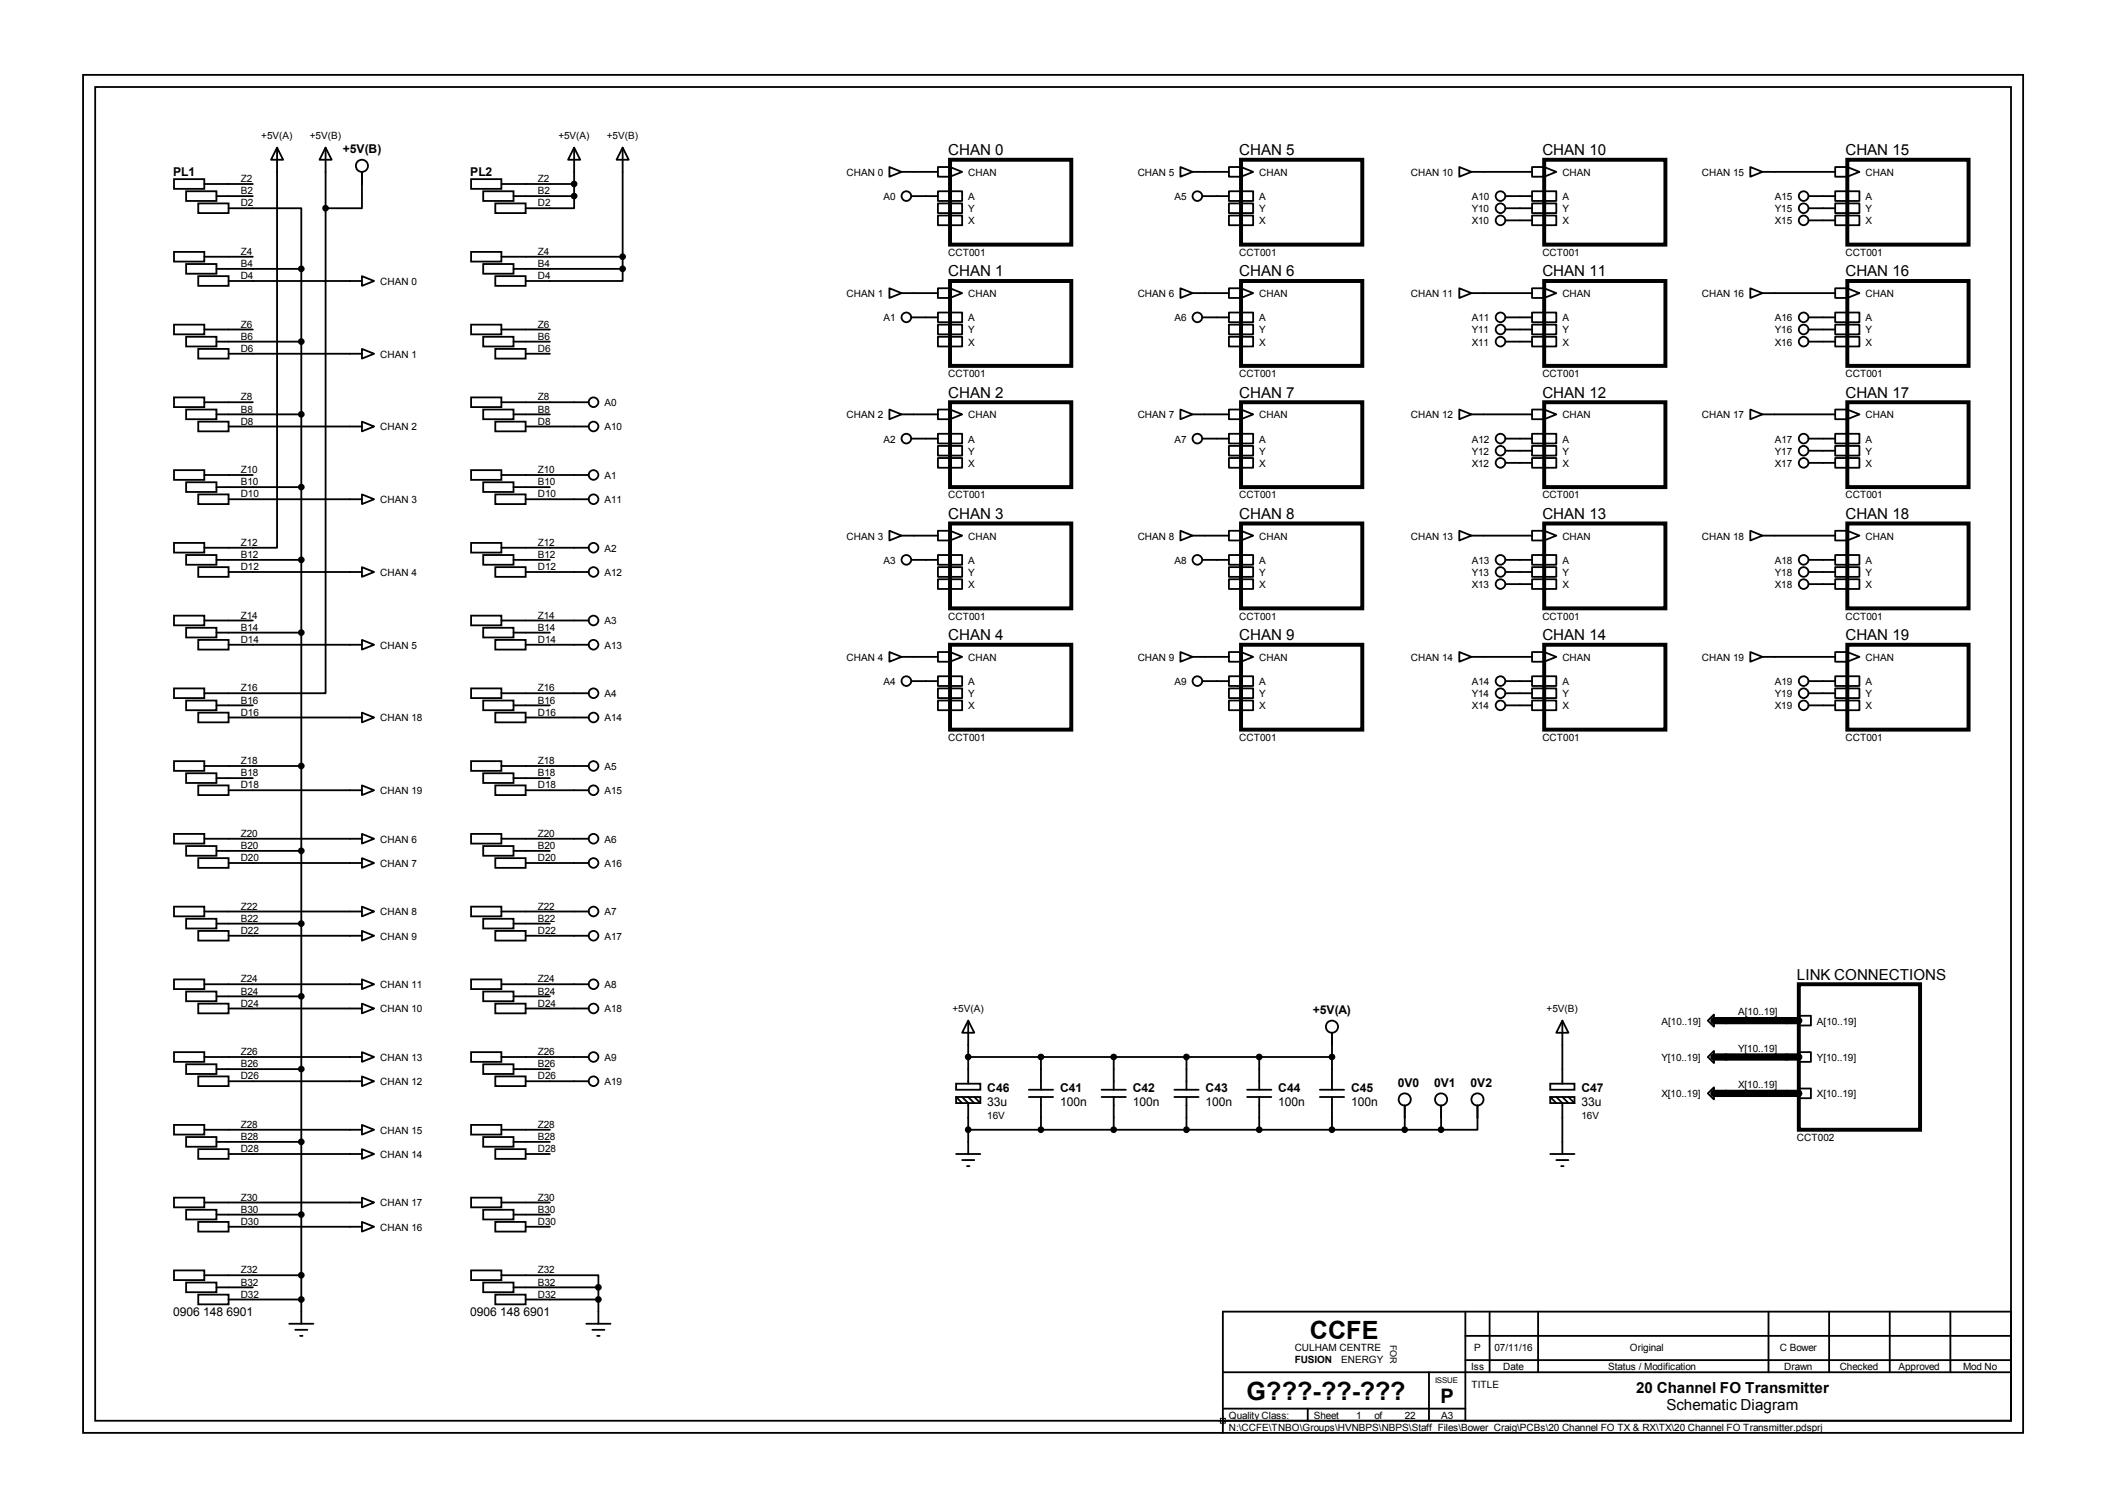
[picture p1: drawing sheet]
<svg xmlns="http://www.w3.org/2000/svg" width="297mm" height="210mm" viewBox="0 0 297 210" stroke-linecap="round" stroke-linejoin="round" font-family="sans-serif">
<g fill="none" stroke="#000" stroke-width=".25">
<path d="M11.6 10.5h270.9v189.6h-270.9zM13.3 12.2h267.5v186.2h-267.5zM24.3 25h4.2v1.4h-4.2zM24.3 35.2h4.2v1.3h-4.2zM26 26.7h4.2v1.4h-4.2zM26 36.9h4.2v1.3h-4.2zM27.7 28.4h4.2v1.4h-4.2zM27.7 38.6h4.2v1.3h-4.2zM28.5 25.7h6.8M28.5 35.9h6.8M30.2 37.6h11.9M30.2 27.4h5.1"/>
<path d="M31.9 29.1h10.2v8.5M31.9 39.2h18.6M38.7 20.6l.8 1.7h-1.7zM38.7 20.6v55.9h-10.2M42.1 37.6v147.3M45.5 20.6l.8 1.7h-1.7zM45.5 29.1v67.7h-17M45.5 20.6v8.5M50.5 38.6l1.7 .6-1.7 .7zM50.5 24v5.1h-5M65.8 25h4.2v1.4h-4.2zM65.8 35.2h4.2v1.3h-4.2z"/>
<path d="M67.5 26.7h4.2v1.4h-4.2zM67.5 36.9h4.2v1.3h-4.2zM69.2 28.4h4.2v1.4h-4.2zM69.2 38.6h4.2v1.3h-4.2zM70 25.7h10.2M70 35.9h17M71.7 37.6h15.3M71.7 27.4h8.5M80.2 20.6l.8 1.7h-1.7zM80.2 27.4v1.7h-6.8M80.2 20.6v6.8M87 20.6l.8 1.7h-1.7z"/>
<path d="M87 37.6v1.6h-13.6M87 20.6v17M124.2 23.3l1.7 .7-1.7 .7zM125.9 24h5.1M127.3 27.4h3.7M131 23.3h1.7l1.7 .7-1.7 .7h-1.7zM131 26.7h3.4v1.4h-3.4zM131 28.4h3.4v1.4h-3.4zM131 30.1h3.4v1.4h-3.4zM132.7 23.3v1.4M132.7 26.7v1.4M132.7 28.4v1.4"/>
<path d="M132.7 30.1v1.4M164.8 23.3l1.7 .7-1.7 .7zM166.5 24h5.1M167.9 27.4h3.7M171.6 23.3h1.7l1.7 .7-1.7 .7h-1.7zM171.6 26.7h3.4v1.4h-3.4zM171.6 28.4h3.4v1.4h-3.4zM171.6 30.1h3.4v1.4h-3.4zM173.3 23.3v1.4M173.3 26.7v1.4M173.3 28.4v1.4M173.3 30.1v1.4"/>
<path d="M203.8 23.3l1.7 .7-1.7 .7zM205.5 24h8.5M210.2 27.4h3.8M210.2 29.1h3.8M210.2 30.8h3.8M214 23.3h1.6l1.7 .7-1.7 .7h-1.6zM214 26.7h3.3v1.4h-3.3zM214 28.4h3.3v1.4h-3.3zM214 30.1h3.3v1.4h-3.3zM215.6 23.3v1.4M215.6 26.7v1.4M215.6 28.4v1.4"/>
<path d="M215.6 30.1v1.4M244.4 23.3l1.7 .7-1.7 .7zM246.1 24h10.2M252.6 27.4h3.7M252.6 29.1h3.7M252.6 30.8h3.7M256.3 23.3h1.7l1.7 .7-1.7 .7h-1.7zM256.3 26.7h3.4v1.4h-3.4zM256.3 28.4h3.4v1.4h-3.4zM256.3 30.1h3.4v1.4h-3.4zM258 23.3v1.4M258 26.7v1.4"/>
<path d="M258 28.4v1.4M258 30.1v1.4M24.3 45.3h4.2v1.4h-4.2zM24.3 55.5h4.2v1.4h-4.2zM26 47h4.2v1.4h-4.2zM26 57.2h4.2v1.3h-4.2zM27.7 48.7h4.2v1.4h-4.2zM27.7 58.9h4.2v1.3h-4.2zM28.5 46h6.8M28.5 56.2h6.8M30.2 57.9h11.9M30.2 47.7h11.9"/>
<path d="M31.9 49.4h18.6M31.9 59.6h18.6M50.5 48.7l1.7 .7-1.7 .7zM50.5 58.9l1.7 .7-1.7 .6zM65.8 45.3h4.2v1.4h-4.2zM65.8 55.5h4.2v1.4h-4.2zM67.5 47h4.2v1.4h-4.2zM67.5 57.2h4.2v1.3h-4.2zM69.2 48.7h4.2v1.4h-4.2zM69.2 58.9h4.2v1.3h-4.2zM70 46h6.8M70 56.2h12.2"/>
<path d="M71.7 57.9h5.1M71.7 47.7h5.1M73.4 49.4h3.4M73.4 59.6h8.8M124.2 40.3l1.7 .6-1.7 .7zM124.2 57.2l1.7 .7-1.7 .6zM125.9 40.9h5.1M125.9 57.9h5.1M127.3 44.3h3.7M131 40.3h1.7l1.7 .6-1.7 .7h-1.7zM131 57.2h1.7l1.7 .7-1.7 .6h-1.7zM131 43.6h3.4v1.4h-3.4z"/>
<path d="M131 45.3h3.4v1.4h-3.4zM131 47h3.4v1.4h-3.4zM132.7 40.3v1.3M132.7 43.6v1.4M132.7 45.3v1.4M132.7 47v1.4M132.7 57.2v1.3M164.8 40.3l1.7 .6-1.7 .7zM164.8 57.2l1.7 .7-1.7 .6zM166.5 40.9h5.1M166.5 57.9h5.1M167.9 44.3h3.7"/>
<path d="M171.6 40.3h1.7l1.7 .6-1.7 .7h-1.7zM171.6 57.2h1.7l1.7 .7-1.7 .6h-1.7zM171.6 43.6h3.4v1.4h-3.4zM171.6 45.3h3.4v1.4h-3.4zM171.6 47h3.4v1.4h-3.4zM173.3 40.3v1.3M173.3 43.6v1.4M173.3 45.3v1.4M173.3 47v1.4M173.3 57.2v1.3M203.8 40.3l1.7 .6-1.7 .7zM203.8 57.2l1.7 .7-1.7 .6z"/>
<path d="M205.5 40.9h8.5M205.5 57.9h8.5M210.2 47.7h3.8M210.2 44.3h3.8M210.2 46h3.8M214 40.3h1.6l1.7 .6-1.7 .7h-1.6zM214 57.2h1.6l1.7 .7-1.7 .6h-1.6zM214 43.6h3.3v1.4h-3.3zM214 45.3h3.3v1.4h-3.3zM214 47h3.3v1.4h-3.3zM215.6 40.3v1.3M215.6 43.6v1.4"/>
<path d="M215.6 45.3v1.4M215.6 47v1.4M215.6 57.2v1.3M244.4 40.3l1.7 .6-1.7 .7zM244.4 57.2l1.7 .7-1.7 .6zM246.1 40.9h10.2M246.1 57.9h10.2M252.6 47.7h3.7M252.6 44.3h3.7M252.6 46h3.7M256.3 40.3h1.7l1.7 .6-1.7 .7h-1.7zM256.3 57.2h1.7l1.7 .7-1.7 .6h-1.7z"/>
<path d="M256.3 43.6h3.4v1.4h-3.4zM256.3 45.3h3.4v1.4h-3.4zM256.3 47h3.4v1.4h-3.4zM258 40.3v1.3M258 43.6v1.4M258 45.3v1.4M258 47v1.4M258 57.2v1.3M24.3 65.7h4.2v1.3h-4.2zM24.3 75.8h4.2v1.4h-4.2zM26 67.4h4.2v1.3h-4.2zM26 77.5h4.2v1.4h-4.2z"/>
<path d="M27.7 69h4.2v1.4h-4.2zM27.7 79.2h4.2v1.4h-4.2zM28.5 66.3h6.8M30.2 78.2h11.9M30.2 68h11.9M31.9 69.7h18.6M31.9 79.9h18.6M50.5 69l1.7 .7-1.7 .7zM50.5 79.2l1.7 .7-1.7 .7zM65.8 65.7h4.2v1.3h-4.2zM65.8 75.8h4.2v1.4h-4.2zM67.5 67.4h4.2v1.3h-4.2z"/>
<path d="M67.5 77.5h4.2v1.4h-4.2zM69.2 69h4.2v1.4h-4.2zM69.2 79.2h4.2v1.4h-4.2zM70 66.3h12.2M70 76.5h12.2M71.7 78.2h5.1M71.7 68h5.1M73.4 69.7h8.8M73.4 79.9h8.8M124.2 74.1l1.7 .7-1.7 .7zM125.9 74.8h5.1M127.3 78.2h3.7"/>
<path d="M127.3 61.3h3.7M131 74.1h1.7l1.7 .7-1.7 .7h-1.7zM131 60.6h3.4v1.3h-3.4zM131 62.3h3.4v1.3h-3.4zM131 64h3.4v1.3h-3.4zM131 77.5h3.4v1.4h-3.4zM131 79.2h3.4v1.4h-3.4zM132.7 60.6v1.3M132.7 62.3v1.3M132.7 64v1.3M132.7 74.1v1.4M132.7 77.5v1.4"/>
<path d="M132.7 79.2v1.4M164.8 74.1l1.7 .7-1.7 .7zM166.5 74.8h5.1M167.9 78.2h3.7M167.9 61.3h3.7M171.6 74.1h1.7l1.7 .7-1.7 .7h-1.7zM171.6 77.5h3.4v1.4h-3.4zM171.6 79.2h3.4v1.4h-3.4zM171.6 60.6h3.4v1.3h-3.4zM171.6 62.3h3.4v1.3h-3.4zM171.6 64h3.4v1.3h-3.4zM173.3 60.6v1.3"/>
<path d="M173.3 62.3v1.3M173.3 64v1.3M173.3 74.1v1.4M173.3 77.5v1.4M173.3 79.2v1.4M203.8 74.1l1.7 .7-1.7 .7zM205.5 74.8h8.5M210.2 79.9h3.8M210.2 78.2h3.8M210.2 61.3h3.8M210.2 63h3.8M210.2 64.6h3.8"/>
<path d="M214 74.1h1.6l1.7 .7-1.7 .7h-1.6zM214 60.6h3.3v1.3h-3.3zM214 62.3h3.3v1.3h-3.3zM214 64h3.3v1.3h-3.3zM214 77.5h3.3v1.4h-3.3zM214 79.2h3.3v1.4h-3.3zM215.6 60.6v1.3M215.6 62.3v1.3M215.6 64v1.3M215.6 74.1v1.4M215.6 77.5v1.4M215.6 79.2v1.4"/>
<path d="M244.4 74.1l1.7 .7-1.7 .7zM246.1 74.8h10.2M252.6 79.9h3.7M252.6 78.2h3.7M252.6 61.3h3.7M252.6 63h3.7M252.6 64.6h3.7M256.3 74.1h1.7l1.7 .7-1.7 .7h-1.7zM256.3 77.5h3.4v1.4h-3.4zM256.3 79.2h3.4v1.4h-3.4zM256.3 60.6h3.4v1.3h-3.4zM256.3 62.3h3.4v1.3h-3.4z"/>
<path d="M256.3 64h3.4v1.3h-3.4zM258 60.6v1.3M258 62.3v1.3M258 64v1.3M258 74.1v1.4M258 77.5v1.4M258 79.2v1.4M24.3 86h4.2v1.3h-4.2zM24.3 96.1h4.2v1.4h-4.2zM26 87.7h4.2v1.3h-4.2zM26 97.8h4.2v1.4h-4.2zM27.7 89.4h4.2v1.3h-4.2z"/>
<path d="M27.7 99.5h4.2v1.4h-4.2zM28.5 86.7h6.8M30.2 88.4h11.9M30.2 98.5h5.1M31.9 90h18.6M50.5 89.4l1.7 .6-1.7 .7zM50.5 99.5l1.7 .7-1.7 .7zM65.8 86h4.2v1.3h-4.2zM65.8 96.1h4.2v1.4h-4.2zM67.5 87.7h4.2v1.3h-4.2zM67.5 97.8h4.2v1.4h-4.2zM69.2 89.4h4.2v1.3h-4.2z"/>
<path d="M69.2 99.5h4.2v1.4h-4.2zM70 96.8h12.2M70 86.7h12.2M71.7 88.4h5.1M71.7 98.5h5.1M73.4 90h8.8M124.2 91.1l1.7 .6-1.7 .7zM125.9 91.7h5.1M127.3 95.1h3.7M131 91.1h1.7l1.7 .6-1.7 .7h-1.7zM131 80.9h3.4v1.4h-3.4zM131 94.4h3.4v1.4h-3.4z"/>
<path d="M131 96.1h3.4v1.4h-3.4zM131 97.8h3.4v1.4h-3.4zM132.7 80.9v1.4M132.7 91.1v1.3M132.7 94.4v1.4M132.7 96.1v1.4M132.7 97.8v1.4M164.8 91.1l1.7 .6-1.7 .7zM166.5 91.7h5.1M167.9 95.1h3.7M171.6 91.1h1.7l1.7 .6-1.7 .7h-1.7zM171.6 80.9h3.4v1.4h-3.4z"/>
<path d="M171.6 94.4h3.4v1.4h-3.4zM171.6 96.1h3.4v1.4h-3.4zM171.6 97.8h3.4v1.4h-3.4zM173.3 80.9v1.4M173.3 91.1v1.3M173.3 94.4v1.4M173.3 96.1v1.4M173.3 97.8v1.4M203.8 91.1l1.7 .6-1.7 .7zM205.5 91.7h8.5M210.2 81.6h3.8M210.2 95.1h3.8"/>
<path d="M210.2 96.8h3.8M210.2 98.5h3.8M214 91.1h1.6l1.7 .6-1.7 .7h-1.6zM214 80.9h3.3v1.4h-3.3zM214 94.4h3.3v1.4h-3.3zM214 96.1h3.3v1.4h-3.3zM214 97.8h3.3v1.4h-3.3zM215.6 80.9v1.4M215.6 91.1v1.3M215.6 94.4v1.4M215.6 96.1v1.4M215.6 97.8v1.4"/>
<path d="M244.4 91.1l1.7 .6-1.7 .7zM246.1 91.7h10.2M252.6 81.6h3.7M252.6 95.1h3.7M252.6 96.8h3.7M252.6 98.5h3.7M256.3 91.1h1.7l1.7 .6-1.7 .7h-1.7zM256.3 80.9h3.4v1.4h-3.4zM256.3 94.4h3.4v1.4h-3.4zM256.3 96.1h3.4v1.4h-3.4zM256.3 97.8h3.4v1.4h-3.4zM258 80.9v1.4"/>
<path d="M258 91.1v1.3M258 94.4v1.4M258 96.1v1.4M258 97.8v1.4M24.3 106.3h4.2v1.4h-4.2zM24.3 116.5h4.2v1.3h-4.2zM26 108h4.2v1.3h-4.2zM26 118.2h4.2v1.3h-4.2zM27.7 109.7h4.2v1.3h-4.2zM27.7 119.8h4.2v1.4h-4.2zM28.5 117.1h22M28.5 107h13.6"/>
<path d="M30.2 118.8h11.9M30.2 108.7h5.1M31.9 100.2h18.6M31.9 110.4h18.6M50.5 116.5l1.7 .6-1.7 .7zM50.5 119.8l1.7 .7-1.7 .7zM50.5 109.7l1.7 .7-1.7 .6zM65.8 106.3h4.2v1.4h-4.2zM65.8 116.5h4.2v1.3h-4.2zM67.5 108h4.2v1.3h-4.2zM67.5 118.2h4.2v1.3h-4.2zM69.2 109.7h4.2v1.3h-4.2z"/>
<path d="M69.2 119.8h4.2v1.4h-4.2zM70 117.1h12.2M70 107h12.2M71.7 118.8h5.1M71.7 108.7h5.1M73.4 100.2h8.8M73.4 110.4h8.8M24.3 126.6h4.2v1.4h-4.2zM24.3 136.8h4.2v1.3h-4.2zM26 128.3h4.2v1.4h-4.2zM26 138.5h4.2v1.3h-4.2zM27.7 130h4.2v1.4h-4.2z"/>
<path d="M28.5 137.5h22M28.5 127.3h22M30.2 139.2h11.9M30.2 129h11.9M31.9 120.5h18.6M31.9 130.7h18.6M50.5 136.8l1.7 .7-1.7 .6zM50.5 126.6l1.7 .7-1.7 .7zM50.5 130l1.7 .7-1.7 .7zM65.8 126.6h4.2v1.4h-4.2zM65.8 136.8h4.2v1.3h-4.2zM67.5 128.3h4.2v1.4h-4.2z"/>
<path d="M67.5 138.5h4.2v1.3h-4.2zM69.2 130h4.2v1.4h-4.2zM70 137.5h12.2M70 127.3h12.2M71.7 139.2h5.1M71.7 129h5.1M73.4 120.5h8.8M73.4 130.7h8.8M24.3 146.9h4.2v1.4h-4.2zM24.3 157.1h4.2v1.4h-4.2zM26 148.6h4.2v1.4h-4.2zM26 158.8h4.2v1.3h-4.2z"/>
<path d="M27.7 140.2h4.2v1.3h-4.2zM27.7 150.3h4.2v1.4h-4.2zM28.5 147.6h22M28.5 157.8h22M30.2 159.5h11.9M30.2 149.3h11.9M31.9 151h18.6M31.9 140.8h18.6M50.5 150.3l1.7 .7-1.7 .7zM50.5 146.9l1.7 .7-1.7 .7zM50.5 157.1l1.7 .7-1.7 .7zM50.5 140.2l1.7 .6-1.7 .7z"/>
<path d="M65.8 146.9h4.2v1.4h-4.2zM65.8 157.1h4.2v1.4h-4.2zM67.5 148.6h4.2v1.4h-4.2zM67.5 158.8h4.2v1.3h-4.2zM69.2 140.2h4.2v1.3h-4.2zM69.2 150.3h4.2v1.4h-4.2zM70 147.6h12.2M70 157.8h6.8M71.7 159.5h5.1M71.7 149.3h5.1M73.4 151h8.8M73.4 140.8h8.8"/>
<path d="M133.5 151.3h3.4v.9h-3.4zM133.5 153.2h3.4v.9h-3.4zM133.5 153.2l.9 .9M134.4 153.2l.8 .9v7.1M135.2 142.5l.9 1.7h-1.7zM135.2 147.6h50.8M135.2 157.8h66.1M135.2 142.5v8.8M135.2 153.2l.9 .9M136.1 153.2l.8 .9M143.7 152.2h3.4M143.7 153.2h3.4"/>
<path d="M145.4 147.6v4.6M145.4 153.2v4.6M153.8 152.2h3.4M153.8 153.2h3.4M155.5 147.6v4.6M155.5 153.2v4.6M164 152.2h3.4M164 153.2h3.4M165.7 147.6v4.6M165.7 153.2v4.6M174.2 152.2h3.3M174.2 153.2h3.3"/>
<path d="M175.9 147.6v4.6M175.9 153.2v4.6M184.3 152.2h3.4M184.3 153.2h3.4M186 144.2v8M186 153.2v4.6M196.2 154.4v3.4M201.3 154.4v3.4M206.3 154.4v3.4h-5M216.5 151.3h3.4v.9h-3.4zM216.5 153.2h3.4v.9h-3.4zM216.5 153.2l.8 .9"/>
<path d="M217.3 153.2l.9 .9v7.1M218.2 142.5l.8 1.7h-1.7zM218.2 142.5v8.8M218.2 153.2l.8 .9M219 153.2l.9 .9M238.5 142.5l.9-.8v1.7zM238.5 152.7l.9-.8v1.6zM238.5 147.6l.9-.8v1.7zM251.2 141.9h1.7v1.3h-1.7zM251.2 146.9h1.7v1.4h-1.7zM251.2 152h1.7v1.4h-1.7zM24.3 167.3h4.2v1.3h-4.2z"/>
<path d="M24.3 177.4h4.2v1.4h-4.2zM26 169h4.2v1.3h-4.2zM26 179.1h4.2v1.4h-4.2zM27.7 160.5h4.2v1.3h-4.2zM27.7 170.6h4.2v1.4h-4.2zM28.5 167.9h22M28.5 178.1h13.6M30.2 169.6h11.9M30.2 179.8h5.1M31.9 161.2h18.6M31.9 171.3h18.6M50.5 160.5l1.7 .7-1.7 .6z"/>
<path d="M50.5 170.6l1.7 .7-1.7 .7zM50.5 167.3l1.7 .6-1.7 .7zM65.8 167.3h4.2v1.3h-4.2zM65.8 177.4h4.2v1.4h-4.2zM67.5 169h4.2v1.3h-4.2zM67.5 179.1h4.2v1.4h-4.2zM69.2 160.5h4.2v1.3h-4.2zM69.2 170.6h4.2v1.4h-4.2zM70 178.1h13.6v1.7M70 167.9h6.8M71.7 169.6h5.1M71.7 179.8h11.9"/>
<path d="M73.4 161.2h3.4M73.4 171.3h3.4M83.6 179.8v5.1M133.5 161.2h3.4M134.4 162h1.7M135 162.9h.4M216.5 161.2h3.4M217.3 162h1.7M218 162.9h.4M27.7 180.8h4.2v1.4h-4.2zM31.9 181.5h10.2M40.4 184.9h3.4"/>
<path d="M41.2 185.7h1.7M41.9 186.6h.3M69.2 180.8h4.2v1.4h-4.2zM73.4 181.5h10.2M81.9 184.9h3.4M82.7 185.7h1.7M83.4 186.6h.3M170.8 198.4h110v-15.2h-110v16.9M170.8 191.6h110M170.8 196.7h33.8M182.6 196.7v1.7M199.6 191.6v6.8"/>
<path d="M204.6 183.2v15.2M204.6 190h76.2M204.6 186.6h76.2M208 183.2v8.4M214.8 183.2v8.4M247 183.2v8.4M255.4 183.2v8.4M263.9 183.2v8.4M272.4 183.2v8.4"/>
<circle cx="42.1" cy="37.5" r=".34"/>
<circle cx="45.5" cy="29.1" r=".34"/>
<circle cx="50.5" cy="23.2" r=".85"/>
<circle cx="80.2" cy="25.7" r=".34"/>
<circle cx="80.2" cy="27.4" r=".34"/>
<circle cx="86.9" cy="35.9" r=".34"/>
<circle cx="86.9" cy="37.5" r=".34"/>
<circle cx="126.6" cy="27.4" r=".68"/>
<circle cx="167.2" cy="27.4" r=".68"/>
<circle cx="209.6" cy="27.4" r=".68"/>
<circle cx="209.6" cy="29.1" r=".68"/>
<circle cx="209.6" cy="30.8" r=".68"/>
<circle cx="251.9" cy="27.4" r=".68"/>
<circle cx="251.9" cy="29.1" r=".68"/>
<circle cx="251.9" cy="30.8" r=".68"/>
<circle cx="42.1" cy="47.7" r=".34"/>
<circle cx="42.1" cy="57.9" r=".34"/>
<circle cx="82.9" cy="59.6" r=".68"/>
<circle cx="82.9" cy="56.2" r=".68"/>
<circle cx="126.6" cy="44.3" r=".68"/>
<circle cx="167.2" cy="44.3" r=".68"/>
<circle cx="209.6" cy="46" r=".68"/>
<circle cx="209.6" cy="44.3" r=".68"/>
<circle cx="209.6" cy="47.7" r=".68"/>
<circle cx="251.9" cy="44.3" r=".68"/>
<circle cx="251.9" cy="47.7" r=".68"/>
<circle cx="251.9" cy="46" r=".68"/>
<circle cx="42.1" cy="78.2" r=".34"/>
<circle cx="42.1" cy="68" r=".34"/>
<circle cx="82.9" cy="79.9" r=".68"/>
<circle cx="82.9" cy="76.5" r=".68"/>
<circle cx="82.9" cy="69.7" r=".68"/>
<circle cx="82.9" cy="66.3" r=".68"/>
<circle cx="126.6" cy="78.2" r=".68"/>
<circle cx="126.6" cy="61.3" r=".68"/>
<circle cx="167.2" cy="78.2" r=".68"/>
<circle cx="167.2" cy="61.3" r=".68"/>
<circle cx="209.6" cy="79.9" r=".68"/>
<circle cx="209.6" cy="78.2" r=".68"/>
<circle cx="209.6" cy="61.3" r=".68"/>
<circle cx="209.6" cy="62.9" r=".68"/>
<circle cx="209.6" cy="64.6" r=".68"/>
<circle cx="251.9" cy="78.2" r=".68"/>
<circle cx="251.9" cy="79.9" r=".68"/>
<circle cx="251.9" cy="61.3" r=".68"/>
<circle cx="251.9" cy="64.6" r=".68"/>
<circle cx="251.9" cy="62.9" r=".68"/>
<circle cx="42.1" cy="88.3" r=".34"/>
<circle cx="82.9" cy="90" r=".68"/>
<circle cx="82.9" cy="96.8" r=".68"/>
<circle cx="82.9" cy="86.7" r=".68"/>
<circle cx="126.6" cy="95.1" r=".68"/>
<circle cx="167.2" cy="95.1" r=".68"/>
<circle cx="209.6" cy="96.8" r=".68"/>
<circle cx="209.6" cy="95.1" r=".68"/>
<circle cx="209.6" cy="98.5" r=".68"/>
<circle cx="209.6" cy="81.6" r=".68"/>
<circle cx="251.9" cy="81.6" r=".68"/>
<circle cx="251.9" cy="95.1" r=".68"/>
<circle cx="251.9" cy="96.8" r=".68"/>
<circle cx="251.9" cy="98.5" r=".68"/>
<circle cx="42.1" cy="118.8" r=".34"/>
<circle cx="42.1" cy="107" r=".34"/>
<circle cx="82.9" cy="117.1" r=".68"/>
<circle cx="82.9" cy="107" r=".68"/>
<circle cx="82.9" cy="100.2" r=".68"/>
<circle cx="82.9" cy="110.4" r=".68"/>
<circle cx="42.1" cy="139.1" r=".34"/>
<circle cx="42.1" cy="129" r=".34"/>
<circle cx="82.9" cy="120.5" r=".68"/>
<circle cx="82.9" cy="130.7" r=".68"/>
<circle cx="82.9" cy="127.3" r=".68"/>
<circle cx="82.9" cy="137.5" r=".68"/>
<circle cx="42.1" cy="159.5" r=".34"/>
<circle cx="42.1" cy="149.3" r=".34"/>
<circle cx="82.9" cy="140.8" r=".68"/>
<circle cx="82.9" cy="147.6" r=".68"/>
<circle cx="82.9" cy="151" r=".68"/>
<circle cx="135.2" cy="147.6" r=".34"/>
<circle cx="135.2" cy="157.8" r=".34"/>
<circle cx="145.4" cy="157.8" r=".34"/>
<circle cx="145.4" cy="147.6" r=".34"/>
<circle cx="155.5" cy="147.6" r=".34"/>
<circle cx="155.5" cy="157.8" r=".34"/>
<circle cx="165.7" cy="157.8" r=".34"/>
<circle cx="165.7" cy="147.6" r=".34"/>
<circle cx="175.8" cy="147.6" r=".34"/>
<circle cx="175.8" cy="157.8" r=".34"/>
<circle cx="186" cy="143.4" r=".85"/>
<circle cx="186" cy="157.8" r=".34"/>
<circle cx="186" cy="147.6" r=".34"/>
<circle cx="196.2" cy="153.5" r=".85"/>
<circle cx="196.2" cy="157.8" r=".34"/>
<circle cx="201.2" cy="153.5" r=".85"/>
<circle cx="201.2" cy="157.8" r=".34"/>
<circle cx="206.3" cy="153.5" r=".85"/>
<circle cx="42.1" cy="178.1" r=".34"/>
<circle cx="42.1" cy="169.6" r=".34"/>
<circle cx="83.6" cy="179.8" r=".34"/>
<circle cx="42.1" cy="181.5" r=".34"/>
<circle cx="83.6" cy="181.5" r=".34"/>
</g>
<path d="M170.1 198.4h1.4M170.4 198.1h.7v.7h-.7zM170.8 197.7v1.4" fill="none" stroke="#000" stroke-width=".14"/>
<path d="M239.4 147.6h11.8M239.4 152.7h11.8M239.4 142.5h11.8" fill="none" stroke="#000" stroke-width="1"/>
<g fill="none" stroke="#000" stroke-width=".55">
<path d="M132.7 22.3h16.9v11.9h-16.9zM132.7 39.2h16.9v11.9h-16.9zM173.3 22.3h16.9v11.9h-16.9zM173.3 39.2h16.9v11.9h-16.9zM215.6 22.3h17v11.9h-17zM215.6 39.2h17v11.9h-17zM258 22.3h16.9v11.9h-16.9zM258 39.2h16.9v11.9h-16.9zM132.7 56.2h16.9v11.8h-16.9zM173.3 56.2h16.9v11.8h-16.9zM215.6 56.2h17v11.8h-17zM258 56.2h16.9v11.8h-16.9z"/>
<path d="M132.7 73.1h16.9v11.9h-16.9zM173.3 73.1h16.9v11.9h-16.9zM215.6 73.1h17v11.9h-17zM258 73.1h16.9v11.9h-16.9zM132.7 90h16.9v11.9h-16.9zM173.3 90h16.9v11.9h-16.9zM215.6 90h17v11.9h-17zM258 90h16.9v11.9h-16.9zM251.2 137.5h16.9v20.3h-16.9z"/>
</g>
<g fill="#000">
<circle cx="42.1" cy="37.5" r=".34"/>
<circle cx="45.5" cy="29.1" r=".34"/>
<circle cx="80.2" cy="25.7" r=".34"/>
<circle cx="80.2" cy="27.4" r=".34"/>
<circle cx="86.9" cy="35.9" r=".34"/>
<circle cx="86.9" cy="37.5" r=".34"/>
<circle cx="42.1" cy="47.7" r=".34"/>
<circle cx="42.1" cy="57.9" r=".34"/>
<circle cx="42.1" cy="78.2" r=".34"/>
<circle cx="42.1" cy="68" r=".34"/>
<circle cx="42.1" cy="88.3" r=".34"/>
<circle cx="42.1" cy="118.8" r=".34"/>
<circle cx="42.1" cy="107" r=".34"/>
<circle cx="42.1" cy="139.1" r=".34"/>
<circle cx="42.1" cy="129" r=".34"/>
<circle cx="42.1" cy="159.5" r=".34"/>
<circle cx="42.1" cy="149.3" r=".34"/>
<circle cx="135.2" cy="147.6" r=".34"/>
<circle cx="135.2" cy="157.8" r=".34"/>
<circle cx="145.4" cy="157.8" r=".34"/>
<circle cx="145.4" cy="147.6" r=".34"/>
<circle cx="155.5" cy="147.6" r=".34"/>
<circle cx="155.5" cy="157.8" r=".34"/>
<circle cx="165.7" cy="157.8" r=".34"/>
<circle cx="165.7" cy="147.6" r=".34"/>
<circle cx="175.8" cy="147.6" r=".34"/>
<circle cx="175.8" cy="157.8" r=".34"/>
<circle cx="186" cy="157.8" r=".34"/>
<circle cx="186" cy="147.6" r=".34"/>
<circle cx="196.2" cy="157.8" r=".34"/>
<circle cx="201.2" cy="157.8" r=".34"/>
<circle cx="42.1" cy="178.1" r=".34"/>
<circle cx="42.1" cy="169.6" r=".34"/>
<circle cx="83.6" cy="179.8" r=".34"/>
<circle cx="42.1" cy="181.5" r=".34"/>
<circle cx="83.6" cy="181.5" r=".34"/>
</g>
<g font-size="3.5">
<text x="182.9" y="187">CCFE</text>
<text x="174.1" y="195.5">G???-??-???</text>
</g>
<text font-size="2.8" x="201.2" y="196">P</text>
<g font-size="2.1">
<text x="132.4" y="21.7">CHAN 0</text>
<text x="173.1" y="21.7">CHAN 5</text>
<text x="215.4" y="21.7">CHAN 10</text>
<text x="257.7" y="21.7">CHAN 15</text>
<text x="132.4" y="38.6">CHAN 1</text>
<text x="173.1" y="38.6">CHAN 6</text>
<text x="215.4" y="38.6">CHAN 11</text>
<text x="257.7" y="38.6">CHAN 16</text>
<text x="132.4" y="55.5">CHAN 2</text>
<text x="173.1" y="55.5">CHAN 7</text>
<text x="215.4" y="55.5">CHAN 12</text>
<text x="257.7" y="55.5">CHAN 17</text>
<text x="132.4" y="72.5">CHAN 3</text>
<text x="173.1" y="72.5">CHAN 8</text>
<text x="215.4" y="72.5">CHAN 13</text>
<text x="257.7" y="72.5">CHAN 18</text>
<text x="132.4" y="89.4">CHAN 4</text>
<text x="173.1" y="89.4">CHAN 9</text>
<text x="215.4" y="89.4">CHAN 14</text>
<text x="257.7" y="89.4">CHAN 19</text>
<text x="251" y="136.8">LINK CONNECTIONS</text>
<text x="228.5" y="194.5">20 Channel FO Transmitter</text>
<text x="232.7" y="197">Schematic Diagram</text>
</g>
<g font-size="1.7">
<text x="47.9" y="21.4">+5V(B)</text>
<text x="24.2" y="24.6">PL1</text>
<text x="65.7" y="24.6">PL2</text>
<text x="183.3" y="141.6">+5V(A)</text>
<text x="137.9" y="152.4">C46</text>
<text x="137.9" y="154.4">33u</text>
<text x="148" y="152.4">C41</text>
<text x="148" y="154.4">100n</text>
<text x="158.2" y="152.4">C42</text>
<text x="158.2" y="154.4">100n</text>
<text x="168.4" y="152.4">C43</text>
<text x="168.4" y="154.4">100n</text>
<text x="178.5" y="152.4">C44</text>
<text x="178.5" y="154.4">100n</text>
<text x="188.7" y="152.4">C45</text>
<text x="188.7" y="154.4">100n</text>
<text x="195.2" y="151.8">0V0</text>
<text x="200.3" y="151.8">0V1</text>
<text x="205.4" y="151.8">0V2</text>
<text x="220.9" y="152.4">C47</text>
<text x="220.9" y="154.4">33u</text>
<text x="24.2" y="183.8">0906 148 6901</text>
<text x="65.7" y="183.8">0906 148 6901</text>
</g>
<g font-size="1.4">
<text x="36.5" y="19.5">+5V(A)</text>
<text x="43.3" y="19.5">+5V(B)</text>
<text x="78" y="19.5">+5V(A)</text>
<text x="84.8" y="19.5">+5V(B)</text>
<text x="33.6" y="27.1">B2</text>
<text x="33.6" y="25.4">Z2</text>
<text x="33.6" y="28.8">D2</text>
<text x="75.1" y="27.1">B2</text>
<text x="75.1" y="25.4">Z2</text>
<text x="75.1" y="28.8">D2</text>
<text x="118.2" y="24.6">CHAN 0</text>
<text x="123.4" y="27.9">A0</text>
<text x="135.2" y="24.6">CHAN</text>
<text x="135.2" y="27.9">A</text>
<text x="135.2" y="29.6">Y</text>
<text x="158.9" y="24.6">CHAN 5</text>
<text x="164" y="27.9">A5</text>
<text x="175.9" y="24.6">CHAN</text>
<text x="175.9" y="27.9">A</text>
<text x="175.9" y="29.6">Y</text>
<text x="197" y="24.6">CHAN 10</text>
<text x="205.5" y="27.9">A10</text>
<text x="205.5" y="29.6">Y10</text>
<text x="218.2" y="24.6">CHAN</text>
<text x="218.2" y="27.9">A</text>
<text x="218.2" y="29.6">Y</text>
<text x="237.7" y="24.6">CHAN 15</text>
<text x="247.9" y="27.9">A15</text>
<text x="247.9" y="29.6">Y15</text>
<text x="260.5" y="24.6">CHAN</text>
<text x="260.5" y="27.9">A</text>
<text x="260.5" y="29.6">Y</text>
<text x="33.6" y="35.6">Z4</text>
<text x="75.1" y="35.6">Z4</text>
<text x="132.4" y="35.7">CCT001</text>
<text x="135.2" y="31.3">X</text>
<text x="173.1" y="35.7">CCT001</text>
<text x="175.9" y="31.3">X</text>
<text x="205.5" y="31.3">X10</text>
<text x="215.4" y="35.7">CCT001</text>
<text x="218.2" y="31.3">X</text>
<text x="247.9" y="31.3">X15</text>
<text x="257.7" y="35.7">CCT001</text>
<text x="260.5" y="31.3">X</text>
<text x="33.6" y="37.3">B4</text>
<text x="33.6" y="39">D4</text>
<text x="53.1" y="39.8">CHAN 0</text>
<text x="75.1" y="37.3">B4</text>
<text x="75.1" y="39">D4</text>
<text x="118.2" y="41.5">CHAN 1</text>
<text x="135.2" y="41.5">CHAN</text>
<text x="158.9" y="41.5">CHAN 6</text>
<text x="175.9" y="41.5">CHAN</text>
<text x="197" y="41.5">CHAN 11</text>
<text x="218.2" y="41.5">CHAN</text>
<text x="237.7" y="41.5">CHAN 16</text>
<text x="260.5" y="41.5">CHAN</text>
<text x="33.6" y="47.5">B6</text>
<text x="33.6" y="45.8">Z6</text>
<text x="75.1" y="47.5">B6</text>
<text x="75.1" y="45.8">Z6</text>
<text x="123.4" y="44.9">A1</text>
<text x="135.2" y="44.9">A</text>
<text x="135.2" y="46.6">Y</text>
<text x="164" y="44.9">A6</text>
<text x="175.9" y="44.9">A</text>
<text x="175.9" y="46.6">Y</text>
<text x="205.5" y="44.9">A11</text>
<text x="205.5" y="46.6">Y11</text>
<text x="218.2" y="44.9">A</text>
<text x="218.2" y="46.6">Y</text>
<text x="247.9" y="44.9">A16</text>
<text x="247.9" y="46.6">Y16</text>
<text x="260.5" y="44.9">A</text>
<text x="260.5" y="46.6">Y</text>
<text x="33.6" y="49.1">D6</text>
<text x="53.1" y="50">CHAN 1</text>
<text x="75.1" y="49.1">D6</text>
<text x="132.4" y="52.7">CCT001</text>
<text x="135.2" y="48.3">X</text>
<text x="173.1" y="52.7">CCT001</text>
<text x="175.9" y="48.3">X</text>
<text x="205.5" y="48.3">X11</text>
<text x="215.4" y="52.7">CCT001</text>
<text x="218.2" y="48.3">X</text>
<text x="247.9" y="48.3">X16</text>
<text x="257.7" y="52.7">CCT001</text>
<text x="260.5" y="48.3">X</text>
<text x="33.6" y="57.6">B8</text>
<text x="33.6" y="55.9">Z8</text>
<text x="33.6" y="59.3">D8</text>
<text x="75.1" y="57.6">B8</text>
<text x="75.1" y="55.9">Z8</text>
<text x="75.1" y="59.3">D8</text>
<text x="84.4" y="56.7">A0</text>
<text x="118.2" y="58.4">CHAN 2</text>
<text x="135.2" y="58.4">CHAN</text>
<text x="158.9" y="58.4">CHAN 7</text>
<text x="175.9" y="58.4">CHAN</text>
<text x="197" y="58.4">CHAN 12</text>
<text x="218.2" y="58.4">CHAN</text>
<text x="237.7" y="58.4">CHAN 17</text>
<text x="260.5" y="58.4">CHAN</text>
<text x="53.1" y="60.1">CHAN 2</text>
<text x="84.4" y="60.1">A10</text>
<text x="123.4" y="61.8">A2</text>
<text x="135.2" y="61.8">A</text>
<text x="135.2" y="63.5">Y</text>
<text x="135.2" y="65.2">X</text>
<text x="164" y="61.8">A7</text>
<text x="175.9" y="61.8">A</text>
<text x="175.9" y="63.5">Y</text>
<text x="175.9" y="65.2">X</text>
<text x="205.5" y="61.8">A12</text>
<text x="205.5" y="63.5">Y12</text>
<text x="205.5" y="65.2">X12</text>
<text x="218.2" y="61.8">A</text>
<text x="218.2" y="63.5">Y</text>
<text x="218.2" y="65.2">X</text>
<text x="247.9" y="61.8">A17</text>
<text x="247.9" y="63.5">Y17</text>
<text x="247.9" y="65.2">X17</text>
<text x="260.5" y="61.8">A</text>
<text x="260.5" y="63.5">Y</text>
<text x="260.5" y="65.2">X</text>
<text x="33.6" y="67.8">B10</text>
<text x="33.6" y="66.1">Z10</text>
<text x="33.6" y="69.5">D10</text>
<text x="53.1" y="70.3">CHAN 3</text>
<text x="75.1" y="67.8">B10</text>
<text x="75.1" y="66.1">Z10</text>
<text x="75.1" y="69.5">D10</text>
<text x="84.4" y="66.9">A1</text>
<text x="84.4" y="70.3">A11</text>
<text x="132.4" y="69.6">CCT001</text>
<text x="173.1" y="69.6">CCT001</text>
<text x="215.4" y="69.6">CCT001</text>
<text x="257.7" y="69.6">CCT001</text>
<text x="33.6" y="77.9">B12</text>
<text x="33.6" y="76.2">Z12</text>
<text x="75.1" y="77.9">B12</text>
<text x="75.1" y="76.2">Z12</text>
<text x="84.4" y="77">A2</text>
<text x="118.2" y="75.4">CHAN 3</text>
<text x="135.2" y="75.4">CHAN</text>
<text x="158.9" y="75.4">CHAN 8</text>
<text x="175.9" y="75.4">CHAN</text>
<text x="197" y="75.4">CHAN 13</text>
<text x="218.2" y="75.4">CHAN</text>
<text x="237.7" y="75.4">CHAN 18</text>
<text x="260.5" y="75.4">CHAN</text>
<text x="33.6" y="79.6">D12</text>
<text x="53.1" y="80.4">CHAN 4</text>
<text x="75.1" y="79.6">D12</text>
<text x="84.4" y="80.4">A12</text>
<text x="123.4" y="78.7">A3</text>
<text x="135.2" y="78.7">A</text>
<text x="135.2" y="80.4">Y</text>
<text x="135.2" y="82.1">X</text>
<text x="164" y="78.7">A8</text>
<text x="175.9" y="78.7">A</text>
<text x="175.9" y="80.4">Y</text>
<text x="175.9" y="82.1">X</text>
<text x="205.5" y="78.7">A13</text>
<text x="205.5" y="80.4">Y13</text>
<text x="205.5" y="82.1">X13</text>
<text x="218.2" y="78.7">A</text>
<text x="218.2" y="80.4">Y</text>
<text x="218.2" y="82.1">X</text>
<text x="247.9" y="78.7">A18</text>
<text x="247.9" y="80.4">Y18</text>
<text x="247.9" y="82.1">X18</text>
<text x="260.5" y="78.7">A</text>
<text x="260.5" y="80.4">Y</text>
<text x="260.5" y="82.1">X</text>
<text x="33.6" y="88.1">B14</text>
<text x="33.6" y="86.4">Z14</text>
<text x="33.6" y="89.8">D14</text>
<text x="75.1" y="88.1">B14</text>
<text x="75.1" y="86.4">Z14</text>
<text x="75.1" y="89.8">D14</text>
<text x="84.4" y="87.2">A3</text>
<text x="132.4" y="86.5">CCT001</text>
<text x="173.1" y="86.5">CCT001</text>
<text x="215.4" y="86.5">CCT001</text>
<text x="257.7" y="86.5">CCT001</text>
<text x="53.1" y="90.6">CHAN 5</text>
<text x="84.4" y="90.6">A13</text>
<text x="118.2" y="92.3">CHAN 4</text>
<text x="123.4" y="95.7">A4</text>
<text x="135.2" y="92.3">CHAN</text>
<text x="135.2" y="95.7">A</text>
<text x="158.9" y="92.3">CHAN 9</text>
<text x="164" y="95.7">A9</text>
<text x="175.9" y="92.3">CHAN</text>
<text x="175.9" y="95.7">A</text>
<text x="197" y="92.3">CHAN 14</text>
<text x="205.5" y="95.7">A14</text>
<text x="218.2" y="92.3">CHAN</text>
<text x="218.2" y="95.7">A</text>
<text x="237.7" y="92.3">CHAN 19</text>
<text x="247.9" y="95.7">A19</text>
<text x="260.5" y="92.3">CHAN</text>
<text x="260.5" y="95.7">A</text>
<text x="33.6" y="98.3">B16</text>
<text x="33.6" y="96.6">Z16</text>
<text x="33.6" y="99.9">D16</text>
<text x="53.1" y="100.8">CHAN 18</text>
<text x="75.1" y="98.3">B16</text>
<text x="75.1" y="96.6">Z16</text>
<text x="75.1" y="99.9">D16</text>
<text x="84.4" y="97.4">A4</text>
<text x="84.4" y="100.8">A14</text>
<text x="135.2" y="97.4">Y</text>
<text x="135.2" y="99.1">X</text>
<text x="175.9" y="97.4">Y</text>
<text x="175.9" y="99.1">X</text>
<text x="205.5" y="97.4">Y14</text>
<text x="205.5" y="99.1">X14</text>
<text x="218.2" y="97.4">Y</text>
<text x="218.2" y="99.1">X</text>
<text x="247.9" y="97.4">Y19</text>
<text x="247.9" y="99.1">X19</text>
<text x="260.5" y="97.4">Y</text>
<text x="260.5" y="99.1">X</text>
<text x="33.6" y="106.7">Z18</text>
<text x="75.1" y="106.7">Z18</text>
<text x="84.4" y="107.5">A5</text>
<text x="132.4" y="103.5">CCT001</text>
<text x="173.1" y="103.5">CCT001</text>
<text x="215.4" y="103.5">CCT001</text>
<text x="257.7" y="103.5">CCT001</text>
<text x="33.6" y="108.4">B18</text>
<text x="33.6" y="110.1">D18</text>
<text x="53.1" y="110.9">CHAN 19</text>
<text x="75.1" y="108.4">B18</text>
<text x="75.1" y="110.1">D18</text>
<text x="84.4" y="110.9">A15</text>
<text x="33.6" y="118.6">B20</text>
<text x="33.6" y="116.9">Z20</text>
<text x="53.1" y="117.7">CHAN 6</text>
<text x="75.1" y="118.6">B20</text>
<text x="75.1" y="116.9">Z20</text>
<text x="84.4" y="117.7">A6</text>
<text x="33.6" y="120.3">D20</text>
<text x="53.1" y="121.1">CHAN 7</text>
<text x="75.1" y="120.3">D20</text>
<text x="84.4" y="121.1">A16</text>
<text x="33.6" y="128.7">B22</text>
<text x="33.6" y="127">Z22</text>
<text x="33.6" y="130.4">D22</text>
<text x="53.1" y="127.8">CHAN 8</text>
<text x="53.1" y="131.2">CHAN 9</text>
<text x="75.1" y="128.7">B22</text>
<text x="75.1" y="127">Z22</text>
<text x="75.1" y="130.4">D22</text>
<text x="84.4" y="127.8">A7</text>
<text x="84.4" y="131.2">A17</text>
<text x="33.6" y="137.2">Z24</text>
<text x="75.1" y="137.2">Z24</text>
<text x="33.6" y="138.9">B24</text>
<text x="33.6" y="140.6">D24</text>
<text x="53.1" y="138">CHAN 11</text>
<text x="53.1" y="141.4">CHAN 10</text>
<text x="75.1" y="138.9">B24</text>
<text x="75.1" y="140.6">D24</text>
<text x="84.4" y="138">A8</text>
<text x="84.4" y="141.4">A18</text>
<text x="133" y="141.4">+5V(A)</text>
<text x="216" y="141.4">+5V(B)</text>
<text x="232" y="143.1">A[10..19]</text>
<text x="242.7" y="141.8">A[10..19]</text>
<text x="253.7" y="143.1">A[10..19]</text>
<text x="33.6" y="149.1">B26</text>
<text x="33.6" y="147.4">Z26</text>
<text x="53.1" y="148.2">CHAN 13</text>
<text x="75.1" y="149.1">B26</text>
<text x="75.1" y="147.4">Z26</text>
<text x="84.4" y="148.2">A9</text>
<text x="232" y="148.2">Y[10..19]</text>
<text x="242.7" y="146.9">Y[10..19]</text>
<text x="253.7" y="148.2">Y[10..19]</text>
<text x="33.6" y="150.7">D26</text>
<text x="53.1" y="151.6">CHAN 12</text>
<text x="75.1" y="150.7">D26</text>
<text x="84.4" y="151.6">A19</text>
<text x="232" y="153.2">X[10..19]</text>
<text x="242.7" y="151.9">X[10..19]</text>
<text x="253.7" y="153.2">X[10..19]</text>
<text x="33.6" y="159.2">B28</text>
<text x="33.6" y="157.5">Z28</text>
<text x="33.6" y="160.9">D28</text>
<text x="53.1" y="161.7">CHAN 14</text>
<text x="53.1" y="158.3">CHAN 15</text>
<text x="75.1" y="159.2">B28</text>
<text x="75.1" y="157.5">Z28</text>
<text x="75.1" y="160.9">D28</text>
<text x="137.9" y="156.3">16V</text>
<text x="220.9" y="156.3">16V</text>
<text x="251" y="159.3">CCT002</text>
<text x="33.6" y="167.7">Z30</text>
<text x="75.1" y="167.7">Z30</text>
<text x="33.6" y="169.4">B30</text>
<text x="33.6" y="171.1">D30</text>
<text x="53.1" y="171.9">CHAN 16</text>
<text x="53.1" y="168.5">CHAN 17</text>
<text x="75.1" y="169.4">B30</text>
<text x="75.1" y="171.1">D30</text>
<text x="33.6" y="179.5">B32</text>
<text x="33.6" y="177.8">Z32</text>
<text x="75.1" y="179.5">B32</text>
<text x="75.1" y="177.8">Z32</text>
<text x="33.6" y="181.2">D32</text>
<text x="75.1" y="181.2">D32</text>
<text x="180.8" y="188.7">CULHAM CENTRE</text>
<text x="180.8" y="190.4">FUSION</text>
<text x="187.3" y="190.4">ENERGY</text>
<text x="205.4" y="191.3">Iss</text>
<text x="205.9" y="188.7">P</text>
<text x="208.7" y="188.7">07/11/16</text>
<text x="209.9" y="191.3">Date</text>
<text x="224.6" y="191.3">Status / Modification</text>
<text x="227.6" y="188.7">Original</text>
<text x="248.5" y="188.7">C Bower</text>
<text x="249.2" y="191.3">Drawn</text>
<text x="256.9" y="191.3">Checked</text>
<text x="265.1" y="191.3">Approved</text>
<text x="274.1" y="191.3">Mod No</text>
<text x="205.5" y="193.8">TITLE</text>
<text x="171.6" y="198.1">Quality Class:</text>
<text x="171.6" y="199.8">N:\CCFE\TNBO\Groups\HVNBPS\NBPS\Staff_Files\Bower_Craig\PCBs\20 Channel FO TX &amp; RX\TX\20 Channel FO Transmitter.pdsprj</text>
<text x="183.5" y="198.1">Sheet</text>
<text x="189.4" y="198.1">1</text>
<text x="191.9" y="198.1">of</text>
<text x="196.2" y="198.1">22</text>
<text x="201.3" y="198.1">A3</text>
</g>
<text font-size="1.3" x="194.1" y="187.8" transform="rotate(90 194.1 187.8)">FOR</text>
<text font-size="1.1" x="200.4" y="193.1">ISSUE</text>
</svg>
